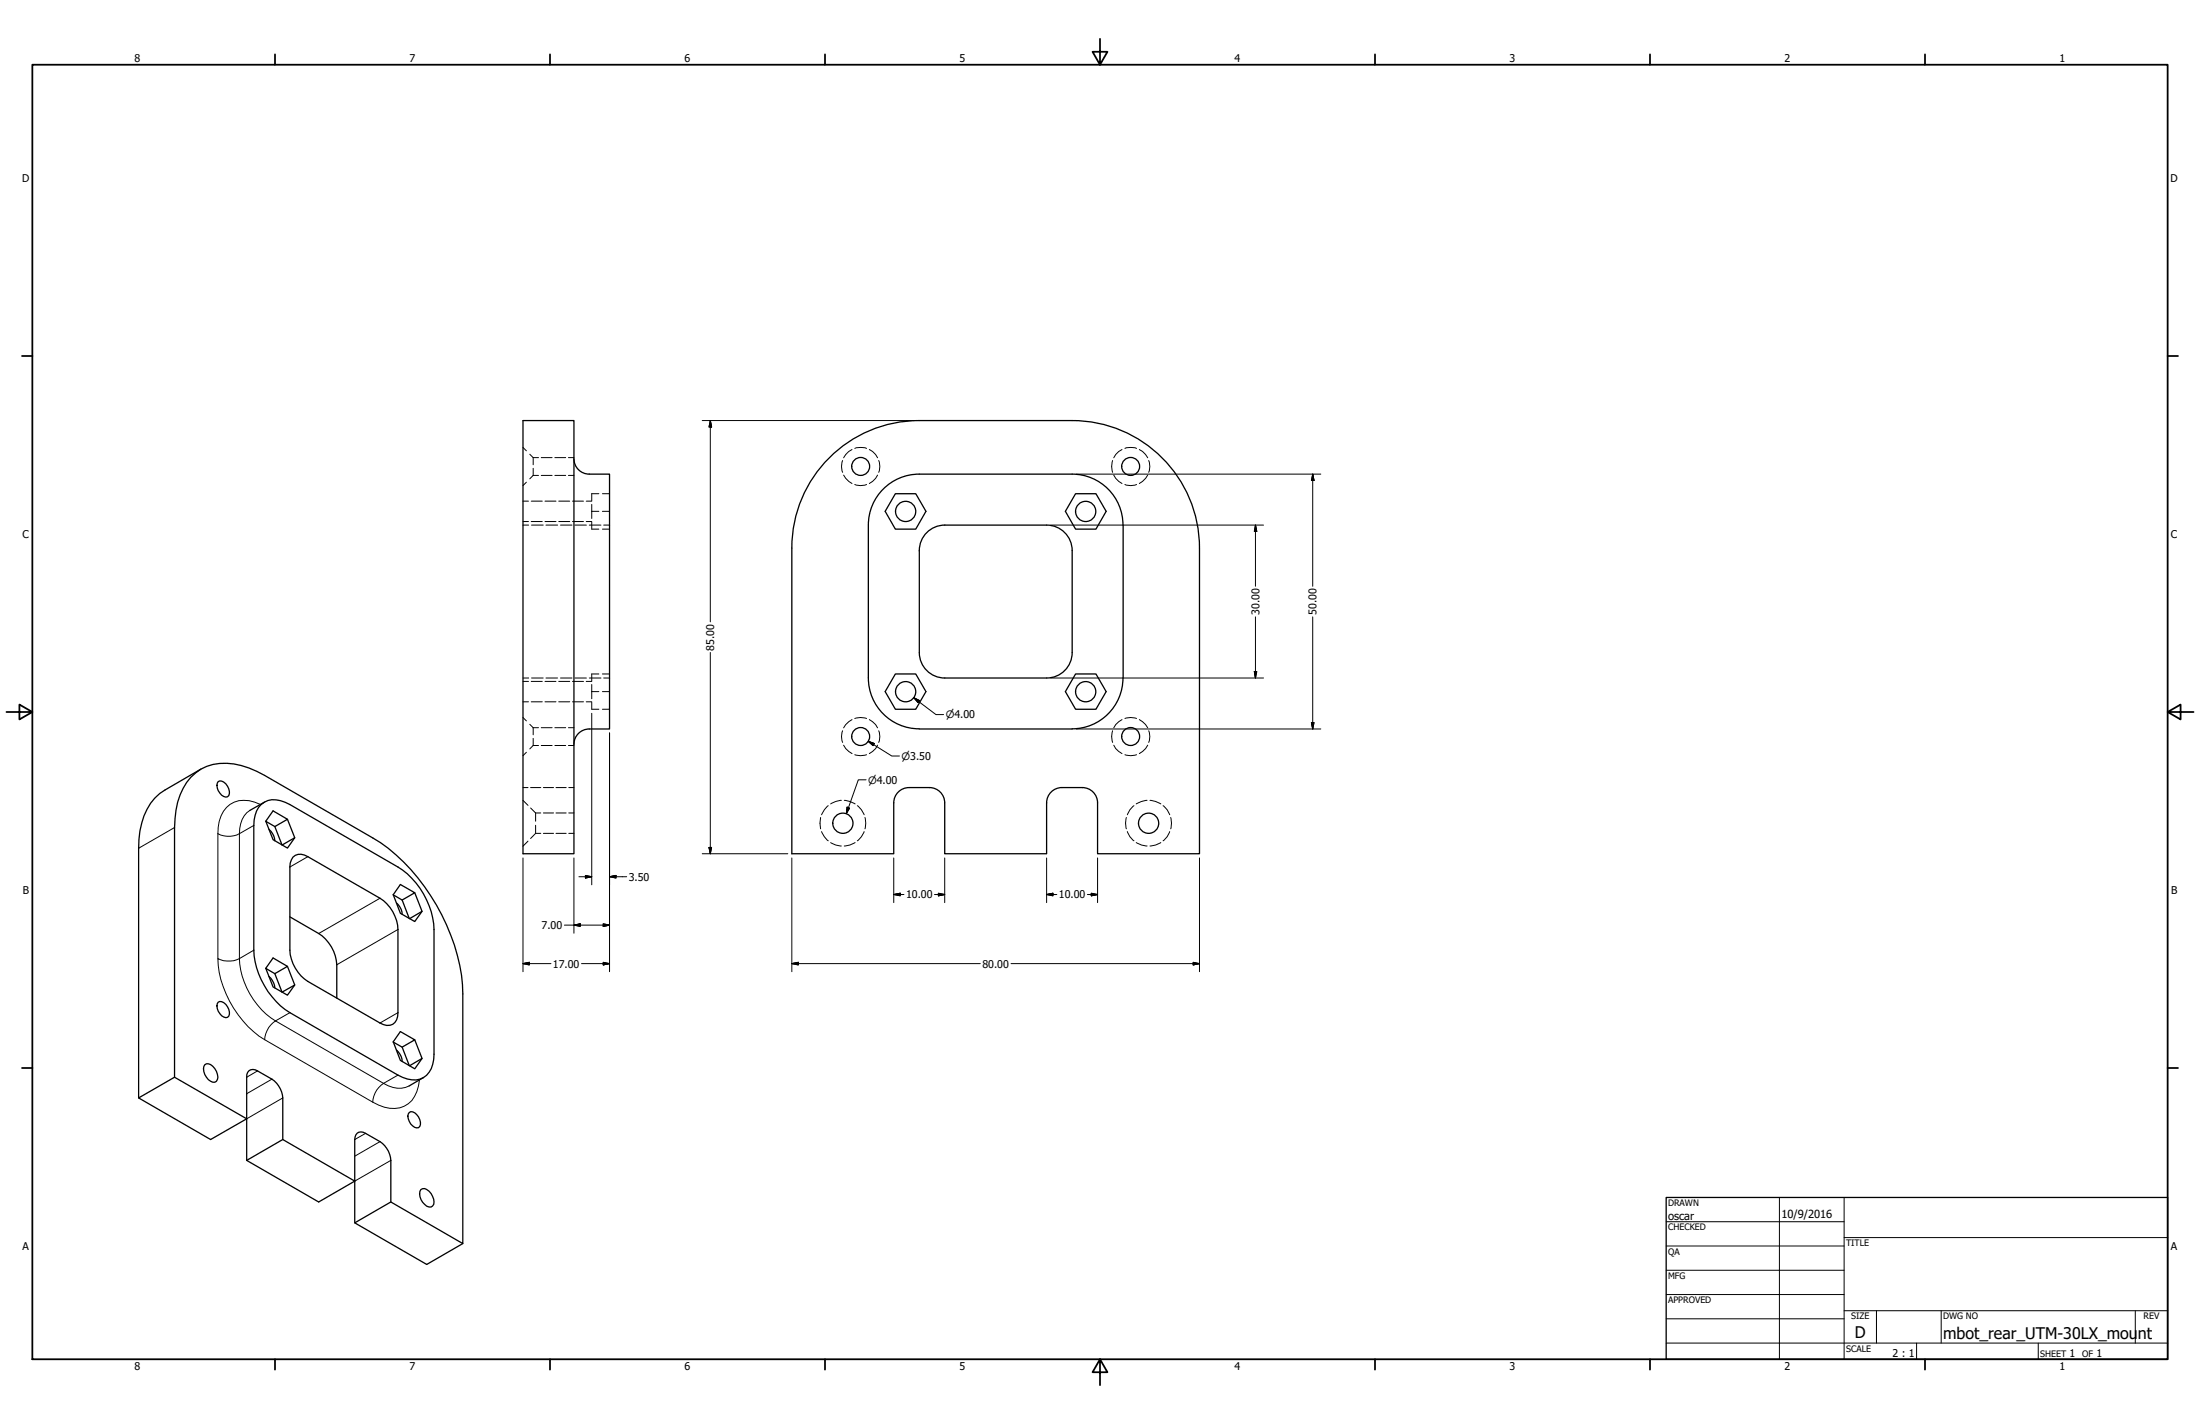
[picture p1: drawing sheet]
<svg xmlns="http://www.w3.org/2000/svg" width="864mm" height="559mm" viewBox="0 0 864 559" stroke-linecap="round" stroke-linejoin="round" font-family="sans-serif">
<!-- layer: Hidden (ANSI) -->
<g fill="none" stroke="#000" stroke-width=".39">
<path d="M205.3 175.6l1.3 1.3M208 178.2l1.3 1.4M209.3 179.6h2.1M209.3 179.6v2.8M212.5 179.6h4.2M217.8 179.6h4.3M223.1 179.6h2.2M334.5 176.4l-1.3 .8-2 2.4M335.5 176a7.2 7.2 0 0 1 4.7 0M341.2 176.4l1.3 .8 2 2.4M440.4 176.4l-1.2 .8-2 2.4M441.6 176a7 7 0 0 1 4.6 0"/>
<path d="M447.2 176.4l1.3 .8 2 2.4M205.3 196.7h2.2M206.6 189.2l-1.3 1.4M208.5 196.7h4.4M209.3 186.6h2.1M209.3 183.8v2.8M209.3 186.6l-1.3 1.3M212.5 186.6h4.2M213.9 196.7h4.3M217.8 186.6h4.3M219.3 196.7h4.3M223.1 186.6h2.2"/>
<path d="M224.7 196.7h4.3M230.1 196.7h2.2M232.3 197.9v5.6M235.1 193.7h-2.8v2.8M236.5 193.7h2.8M330.8 180.7a6.3 6.3 0 0 0 0 4.7M331.2 186.4l.8 1.3 2.5 2M335.5 190.1a6.3 6.3 0 0 0 4.7 0M344.5 186.4l-.8 1.3-2.5 2M344.9 180.7a6.3 6.3 0 0 1 0 4.7M436.8 180.7a7.2 7.2 0 0 0 0 4.7M437.2 186.4l.8 1.3 2.4 2"/>
<path d="M441.6 190.1a6.1 6.1 0 0 0 4.6 0M450.5 186.4l-2 2.5-1.3 .8M450.9 180.7a6.3 6.3 0 0 1 0 4.7M205.3 206.1h2.2M205.3 204.7h2.2M208.5 204.7h4.4M208.7 206.1h4.5M213.9 204.7h4.3M214.3 206.1h4.6M219.3 204.7h4.3M220 206.1h4.5M224.7 204.7h4.3"/>
<path d="M225.7 206.1h4.5M230.1 204.7h2.2M231.3 206.1h4.6M232.3 200.7h2.8M232.3 204.9v2.7h2.8M236.5 200.7h2.8M236.5 207.6h2.8M237 206.1h2.3M205.3 266.1h2.2M205.3 267.4h2.2M205.3 275.4h2.2M208.5 267.4h4.4"/>
<path d="M208.5 275.4h4.4M208.7 266.1h4.5M213.9 267.4h4.3M213.9 275.4h4.3M214.3 266.1h4.6M219.3 267.4h4.3M219.3 275.4h4.3M220 266.1h4.5M224.7 267.4h4.3M224.7 275.4h4.3M225.7 266.1h4.5M230.1 267.4h2.2"/>
<path d="M230.1 275.4h2.2M231.3 266.1h4.6M232.3 271.4h2.8M232.3 275.6v2.7h2.8M232.3 268.6v5.6M235.1 264.5h-2.8v2.8M236.5 264.5h2.8M236.5 271.4h2.8M236.5 278.3h2.8M237 266.1h2.3M205.3 281.6l1.3 1.3M206.6 295.2l-1.3 1.3"/>
<path d="M208 284.2l1.3 1.4M209.3 285.6h2.1M209.3 292.5h2.1M209.3 285.6v2.8M209.3 289.8v2.7M209.3 292.5l-1.3 1.4M212.5 285.6h4.2M212.5 292.5h4.2M217.8 285.6h4.3M217.8 292.5h4.3M223.1 285.6h2.2M223.1 292.5h2.2"/>
<path d="M330.8 286.8a6.1 6.1 0 0 0 0 4.5M331.2 292.4l.8 1.4 2.5 1.9M334.5 282.4l-2.5 2-.8 1.2M335.5 281.9a7.2 7.2 0 0 1 4.7 0M335.5 296.2a7.2 7.2 0 0 0 4.7 0M341.2 282.4l2.5 2 .8 1.2M344.5 292.4l-.8 1.4-2.5 1.9M344.9 286.8a6.1 6.1 0 0 1 0 4.5M436.8 286.8a7 7 0 0 0 0 4.5M437.2 292.4l.8 1.4 2.4 1.9M440.4 282.4l-2.4 2-.8 1.2M441.6 281.9a7 7 0 0 1 4.6 0"/>
<path d="M441.6 296.2a7 7 0 0 0 4.6 0M447.2 282.4l2.5 2 .8 1.2M450.5 292.4l-.8 1.4-2.5 1.9M450.9 286.8a6.1 6.1 0 0 1 0 4.5M205.3 314.1l2 1.9M205.3 309.1h2M208.3 317.1l1.9 1.9M208.3 309.1h4M210.2 319v3.3M210.2 319h2.1M213.3 309.1h4M213.3 319h4"/>
<path d="M218.2 309.1h4M218.2 319h4M223.3 309.1h2M223.3 319h2M325.1 316.2l-1.5 1.6-1.1 1.9M330.3 314.1l-2.3 .4-1.9 1M331.4 314.1l2.2 .4 2.1 1M336.5 316.2a7.9 7.9 0 0 1 2.7 3.5M445.1 316.2a7.2 7.2 0 0 0-2.6 3.5M450.3 314.1l-2.2 .4-2.1 1M451.4 314.1l2.2 .4 2.1 1M456.6 316.2a7.2 7.2 0 0 1 2.6 3.5"/>
<path d="M207.3 330.1l-2 1.9M210.2 323.8v3.2l-1.9 2.1M210.2 327h2.1M213.3 327h4M218.2 327h4M223.3 327h2M322.1 320.8l-.2 2.2 .2 2.2M322.5 326.3a8.2 8.2 0 0 0 2.6 3.6M326.1 330.6a7.9 7.9 0 0 0 4.2 1.4M335.7 330.6a8.4 8.4 0 0 1-4.3 1.4M339.2 326.3a7.7 7.7 0 0 1-2.7 3.6M339.5 320.8a7.9 7.9 0 0 1 0 4.4"/>
<path d="M442.2 320.8a7.9 7.9 0 0 0 0 4.4M442.5 326.3a7 7 0 0 0 2.6 3.6M446 330.6a8.4 8.4 0 0 0 4.3 1.4M455.7 330.6a8.4 8.4 0 0 1-4.3 1.4M459.2 326.3a7 7 0 0 1-2.6 3.6M459.5 320.8a7.9 7.9 0 0 1 0 4.4"/>
</g>
<!-- layer: Visible (ANSI) -->
<g fill="none" stroke="#000" stroke-width=".51">
<path d="M205.3 165h20v170h-20zM420.9 165a50 50 0 0 1 50 50M420.9 165h-60.1a50 50 0 0 0-50 50M225.3 180.1a6 6 0 0 0 6 6h8v100h-8a6 6 0 0 0-6 6M351.5 193.7h8l4 7-4 6.9h-8l-4-6.9zM420.8 186.1a20 20 0 0 1 20 19.9M420.9 186.1h-60.1a20 20 0 0 0-19.9 19.9M422.2 193.7h8l4 7-4 6.9h-8l-4-6.9zM310.8 215.1v119.9h40v-20a6 6 0 0 1 6-5.9h8.1a6 6 0 0 1 5.9 6v19.9h40v-20a6 6 0 0 1 6-5.9h8.1a6 6 0 0 1 5.9 6v19.9h40.1v-119.9M340.9 206.1v59.9a20 20 0 0 0 19.9 20M360.9 216v40.1a10 10 0 0 0 10 10h39.9M410.8 206.1h-39.9a10 10 0 0 0-10 10"/>
<path d="M410.9 206.1a10 10 0 0 1 10 10M420.9 216v40.1a10 10 0 0 1-10 10M440.9 206.1v60M351.5 264.5h8l4 6.9-4 6.9h-8l-4-6.9zM422.2 264.5h8l4 6.9-4 6.9h-8l-4-6.9zM440.8 266a20 20 0 0 1-20 20M360.9 286.1h60M64.8 310a21.3 21.3 0 0 0-9.9 16.1l-.5 6.8v97.9l28.3 16.4M85.7 306.7a3.4 3.4 0 0 1 4.1 2.8 2.17 2.17 0 0 1-1.2 3.3 4.5 4.5 0 0 1-2.9-6.1zM104.4 322.3l3.5 2.1 2.8 7.1M105.6 325.5a6.4 6.4 0 0 1 2.3 4.4M113.8 359.8l11.3 6.5a15.7 15.7 0 0 1 7.1 12.3v13.1"/>
<path d="M154.4 351.2l3.5 2 2.8 7.2M155.6 354.3a6.4 6.4 0 0 1 2.3 4.5M85.7 393.3a3.4 3.4 0 0 1 4.1 2.7 2.17 2.17 0 0 1-1.2 3.4 4.5 4.5 0 0 1-2.9-6.1zM104.4 380l3.5 2.1 2.8 7.2M105.6 383.2a6.8 6.8 0 0 1 2.3 4.5M80.4 417.8a2.29 2.29 0 0 1 3.2 .7 4.9 4.9 0 0 1 1.4 5.8 2.29 2.29 0 0 1-3.2-.6 4.9 4.9 0 0 1-1.4-5.9zM154.4 408.9l3.5 2 2.8 7.2M155.6 412.1a6.4 6.4 0 0 1 2.3 4.5M68.5 422.7l28.3 16.3v-16.3a2.59 2.59 0 0 1 1.3-2.8 2.59 2.59 0 0 1 3 .3l5.6 3.3a9.7 9.7 0 0 1 4.3 7.3v16.4l28.3 16.3v-16.3a2.6 2.6 0 0 1 1.2-2.7 2.6 2.6 0 0 1 3 .3l5.7 3.2a9.7 9.7 0 0 1 4.2 7.4v16.3l28.3 16.3v-98a74.9 74.9 0 0 0-15.1-42.1 68.7 68.7 0 0 0-20.3-19.1l-42.4-24.5a29.3 29.3 0 0 0-20.3-4.3 19.1 19.1 0 0 0-13.9 14.8l-.6 3.1-.6 6.8v98l-14.1 8.1M96.8 439v16.4l28.3 16.3M160.7 436.6a2.15 2.15 0 0 1 2.9 .8 3.6 3.6 0 0 1 .7 5.1 4.2 4.2 0 0 1-3.6-5.9zM139.3 463.5v16.4l28.2 16.3"/>
<path d="M165.2 466.8a2.28 2.28 0 0 1 3.2 .6 4.7 4.7 0 0 1 1.4 5.9 2.21 2.21 0 0 1-3.1-.7 4.8 4.8 0 0 1-1.5-5.8z"/>
<circle cx="337.9" cy="183" r="3.5"/>
<circle cx="443.8" cy="183" r="3.5"/>
<circle cx="355.5" cy="200.7" r="4"/>
<circle cx="426.2" cy="200.7" r="4"/>
<circle cx="355.5" cy="271.4" r="4"/>
<circle cx="426.2" cy="271.4" r="4"/>
<circle cx="337.9" cy="289" r="3.5"/>
<circle cx="443.8" cy="289" r="3.5"/>
<circle cx="330.9" cy="323.1" r="4"/>
<circle cx="450.9" cy="323.1" r="4"/>
</g>
<!-- layer: Visible Narrow (ANSI) -->
<g fill="none" stroke="#000" stroke-width=".39">
<path d="M98.1 318a10.1 10.1 0 0 0-4.1 9.2M102.2 315.7a11.3 11.3 0 0 0-13.3 1.2 14 14 0 0 0-3.4 10.3M68.5 324.7l-14.1 8.2M85.5 327.2a9.1 9.1 0 0 0 8.5 0M85.5 327.2v49M94 327.2v49l5.6-3.3M99.6 323.9l-5.6 3.3M120.8 336.2l-7 4M149.2 352.5l-24.1 13.8M156.2 364.7l-24 13.9M113.8 397.4l-5.7 3.2M156.2 397.4l-7 4"/>
<path d="M103.9 408l42.4 24.5M108.1 400.6a9.3 9.3 0 0 0-4.2 7.4M108.1 400.6a31.1 31.1 0 0 1-14.1-24.4 9.6 9.6 0 0 1-8.5 0 40.4 40.4 0 0 0 18.4 31.8M108.1 400.6l42.5 24.5 5.6-3.2M101.1 420.2l-4.3 2.5M106.7 423.5l-9.9 5.7M111 430.8l-14.2 8.2M164.7 423.8a11.5 11.5 0 0 1-7.7 10.9 14.2 14.2 0 0 1-10.7-2.2 9.5 9.5 0 0 1 4.3-7.4 10 10 0 0 0 10 1M143.5 444.8l-4.2 2.4M149.2 448l-9.9 5.7M153.4 455.4l-14.1 8.1"/>
</g>
<g fill="none" stroke="#000" stroke-width=".51">
<path d="M78.9 301.8l-14.1 8.2M102.6 315.7a8.3 8.3 0 0 1 9.4-.9l44.2 25.4a31 31 0 0 1 14.2 24.5v49a9.5 9.5 0 0 1-5.6 9.8 11.1 11.1 0 0 1-8.6-1.6l-42.4-24.5a31.5 31.5 0 0 1-14.2-24.5v-49a11.8 11.8 0 0 1 3-8.2zM103.8 314.8l-5.7 3.2M107.9 324.4l4.9-2.9-5.6-3.3-2.9 4.1 2.9 7.2 5.6 3.3 2.9-4.1M112.8 321.5l2.9 7.2-5 2.9M115 336.4a4.4 4.4 0 0 1 5.8-.2l28.4 16.3a15.4 15.4 0 0 1 7 12.2v32.7a4.3 4.3 0 0 1-2 4.6 4.3 4.3 0 0 1-5-.6l-28.4-16.3a15.8 15.8 0 0 1-7-12.2v-32.7l.1-1.5zM157.9 353.2l4.9-2.9-5.6-3.2-2.8 4 2.8 7.3 5.6 3.2 2.9-4M162.8 350.3l2.9 7.3-4.9 2.9M112.8 379.2l2.9 7.3-5 2.8M107.9 382.1l4.9-2.9-5.6-3.3-2.9 4.1 2.9 7.3 5.6 3.2 2.9-4M157.9 410.9l4.9-2.8-5.6-3.3-2.8 4 2.8 7.3 5.6 3.3 2.9-4M162.8 408.1l2.9 7.3-4.9 2.8"/>
<path d="M96.8 439l-14.1 8.2M166.2 422.8l-5.6 3.3M111 447.2l-14.2 8.2M139.3 463.5l-14.2 8.2M153.4 471.7l-14.1 8.2M181.7 488l-14.2 8.2"/>
</g>
<!-- layer: Border (ANSI) -->
<g fill="none" stroke="#000" stroke-width=".7">
<path d="M431.8 15.2v10.2l-2.9-5.1h5.8l-2.9 5.1M12.7 25.4h838.2v508h-838.2zM107.9 21.3v4.1M215.9 21.3v4.1M323.8 21.3v4.1M539.8 21.3v4.1M647.7 21.3v4.1M755.6 21.3v4.1M8.6 139.7h4.1M850.9 139.7h4.1M2.5 279.4h10.2l-5.1-2.9v5.8l5.1-2.9M850.9 279.4l5.1 2.9v-5.8l-5.1 2.9h10.2"/>
<path d="M8.6 419.1h4.1M850.9 419.1h4.1M107.9 533.4v4.1M215.9 533.4v4.1M323.8 533.4v4.1M431.8 533.4l2.9 5.1h-5.8l2.9-5.1v10.2M539.8 533.4v4.1M647.7 533.4v4.1M755.6 533.4v4.1"/>
</g>
<!-- layer: Title (ANSI) -->
<g fill="none" stroke="#000" stroke-width=".39">
<path d="M654 479.4h69.9M698.5 469.9v63.5M723.9 469.9v63.5M654 488.9h69.9M654 498.5h69.9M723.9 485.6h127M654 508h69.9M654 517.5h69.9M723.9 514.3h127M736.6 514.3v12.7M762 514.3v12.7M838.2 514.3v12.7"/>
<path d="M654 527h196.9M752.3 527v6.4M800.1 527v6.4"/>
</g>
<path d="M654 469.9h196.9v63.5h-196.9z" fill="none" stroke="#000" stroke-width=".51"/>
<!-- layer: Dimension (ANSI) -->
<g fill="none" stroke="#000" stroke-width=".39">
<path d="M275.7 165h83.5M278.8 165l.5 2.6h-1zM278.8 165v79M422.5 186.1h96M515.3 186.1l.5 2.4h-1zM515.3 186.1v44M412.4 206.1h83.6M492.8 206.1l.5 2.4h-.9zM492.8 206.1v24M278.8 256v79M492.8 242.1v24M515.3 242.1v44"/>
<path d="M232.3 279.9v67.3M358.7 273.8l2.3 1.2-.6 .7zM358.7 273.8l8.7 6.6h3M412.4 266.1h83.6M492.4 263.5h.9l-.5 2.6zM239.3 287.7v93.6M340.8 290.9l2.4 .9-.5 .8zM340.8 290.9l9.3 5.8h3M422.5 286.1h96M514.8 283.5h1l-.5 2.6zM332.5 316.7l1 .4-1.3 2.2zM340 306h-3.1l-4.7 13.3"/>
<path d="M205.3 336.7v44.6M225.3 336.7v29.5M275.7 335h33.5M278.3 332.5h1l-.5 2.5zM310.8 336.7v44.6M350.8 336.7v17.5M370.8 336.7v17.5M410.8 336.7v17.5M430.8 336.7v17.5M470.9 336.7v44.6M227.3 344h5M229.8 343.5l2.5 .5-2.5 .6z"/>
<path d="M239.3 344l2.5-.5v1.1zM239.3 344h6.7M350.8 351l2.6-.5v1zM350.8 351h4M366.8 351h4M368.4 350.5l2.4 .5-2.4 .5zM410.8 351l2.5-.5v1zM410.8 351h4M426.8 351h4M428.4 350.5l2.4 .5-2.4 .5zM205.3 378.1l2.5-.5v1.1zM205.3 378.1h11"/>
<path d="M221.6 363h17.7M225.3 363l2.5-.5v1zM228.3 378.1h11M236.8 377.6l2.5 .5-2.5 .6zM236.8 362.5l2.5 .5-2.5 .5zM310.8 378.1l2.6-.5v1.1zM310.8 378.1h74M396.9 378.1h74M468.4 377.6l2.5 .5-2.5 .6z"/>
</g>
<g fill="#000" stroke="#000" stroke-width=".39">
<path d="M278.8 165l.5 2.6zM278.8 165l.5 2.6h-1zM515.3 186.1l.5 2.4zM515.3 186.1l.5 2.4h-1zM492.8 206.1l.5 2.4zM492.8 206.1l.5 2.4h-.9zM358.7 273.8l2.3 1.2zM358.7 273.8l2.3 1.2-.6 .7zM492.4 263.5l.4 2.6zM492.4 263.5h.9l-.5 2.6zM340.8 290.9l2.4 .9zM340.8 290.9l2.4 .9-.5 .8z"/>
<path d="M514.8 283.5l.5 2.6zM514.8 283.5h1l-.5 2.6zM332.5 316.7l-.3 2.6zM332.5 316.7l1 .4-1.3 2.2zM278.3 332.5l.5 2.5zM278.3 332.5h1l-.5 2.5zM229.8 344.6l2.5-.6zM229.8 343.5l2.5 .5-2.5 .6zM239.3 344l2.5-.5zM239.3 344l2.5-.5v1.1zM350.8 351l2.6-.5zM350.8 351l2.6-.5v1z"/>
<path d="M368.4 351.5l2.4-.5zM368.4 350.5l2.4 .5-2.4 .5zM410.8 351l2.5-.5zM410.8 351l2.5-.5v1zM428.4 351.5l2.4-.5zM428.4 350.5l2.4 .5-2.4 .5zM205.3 378.1l2.5-.5zM205.3 378.1l2.5-.5v1.1zM225.3 363l2.5-.5zM225.3 363l2.5-.5v1zM236.8 378.7l2.5-.6zM236.8 377.6l2.5 .5-2.5 .6z"/>
<path d="M236.8 363.5l2.5-.5zM236.8 362.5l2.5 .5-2.5 .5zM310.8 378.1l2.6-.5zM310.8 378.1l2.6-.5v1.1zM468.4 378.7l2.5-.6zM468.4 377.6l2.5 .5-2.5 .6z"/>
</g>
<g font-size="6.3">
<text x="728.1" y="524.9">D</text>
<text x="762.8" y="525.4">mbot_rear_UTM-30LX_mou</text>
<text x="839.2" y="525.4">nt</text>
</g>
<g font-size="4.4">
<text x="654.8" y="478.6">oscar</text>
<text x="699.3" y="478">10/9/2016</text>
</g>
<g font-size="4.2">
<text x="52.8" y="24.4">8</text>
<text x="160.8" y="24.4">7</text>
<text x="268.7" y="24.4">6</text>
<text x="376.7" y="24.4">5</text>
<text x="484.6" y="24.4">4</text>
<text x="592.6" y="24.4">3</text>
<text x="700.5" y="24.4">2</text>
<text x="808.5" y="24.4">1</text>
<text x="8.8" y="71.4">D</text>
<text x="852" y="71.4">D</text>
<text x="8.9" y="211.1">C</text>
<text x="852.2" y="211.1">C</text>
<text x="494.3" y="241.2" transform="rotate(-90 494.3 241.2)">30.00</text>
<text x="516.8" y="241.2" transform="rotate(-90 516.8 241.2)">50.00</text>
<text x="280.4" y="255.3" transform="rotate(-90 280.4 255.3)">85.00</text>
<text x="246.8" y="345.6">3.50</text>
<text x="9" y="350.8">B</text>
<text x="355.7" y="352.6">10.00</text>
<text x="415.7" y="352.6">10.00</text>
<text x="852.2" y="350.8">B</text>
<text x="212.6" y="364.6">7.00</text>
<text x="217" y="379.7">17.00</text>
<text x="385.6" y="379.7">80.00</text>
<text x="8.9" y="490.5">A</text>
<text x="852.2" y="490.5">A</text>
<text x="742.9" y="532.6">2 : 1</text>
<text x="812.4" y="532.6">1</text>
<text x="823" y="532.6">1</text>
<text x="52.8" y="537.5">8</text>
<text x="160.8" y="537.5">7</text>
<text x="268.7" y="537.5">6</text>
<text x="376.7" y="537.5">5</text>
<text x="484.6" y="537.5">4</text>
<text x="592.6" y="537.5">3</text>
<text x="700.5" y="537.5">2</text>
<text x="808.5" y="537.5">1</text>
</g>
<g font-size="4">
<text x="371.2" y="281.9">⌀4.00</text>
<text x="353.9" y="298.1">⌀3.50</text>
<text x="340.7" y="307.5">⌀4.00</text>
</g>
<g font-size="3.5">
<text x="654.8" y="473.2">DRAWN</text>
<text x="654.8" y="482.8">CHECKED</text>
<text x="724.7" y="488.9">TITLE</text>
<text x="654.8" y="492.3">QA</text>
<text x="654.8" y="501.8">MFG</text>
<text x="654.8" y="511.4">APPROVED</text>
<text x="726.7" y="517.7">SIZE</text>
<text x="762.8" y="517.7">DWG NO</text>
<text x="841.4" y="517.7">REV</text>
<text x="724.7" y="530.4">SCALE</text>
<text x="800.9" y="532.6">SHEET</text>
<text x="817.4" y="532.6">OF</text>
</g>
</svg>
